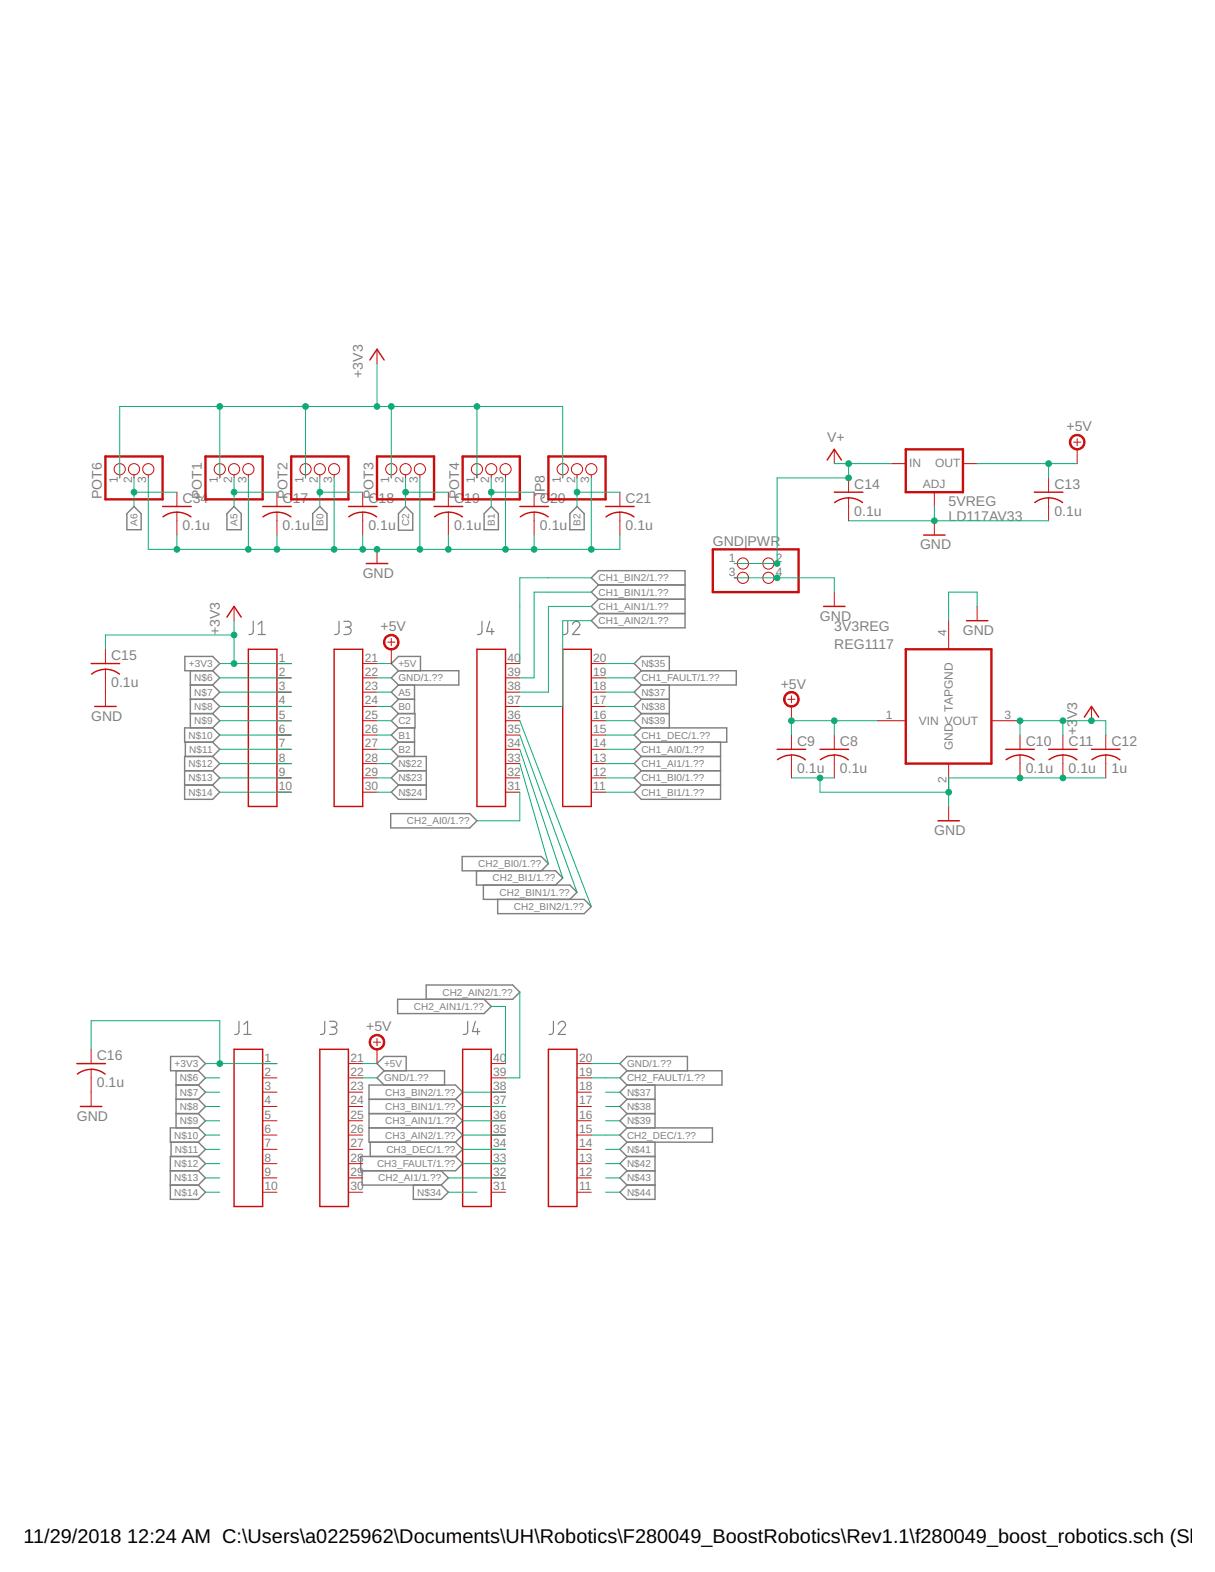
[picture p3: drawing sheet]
<svg xmlns="http://www.w3.org/2000/svg" width="216mm" height="279mm" viewBox="0 0 216 279" stroke-linecap="round" stroke-linejoin="round" font-family="sans-serif">
<g fill="none" stroke="#808080" stroke-width=".21">
<path d="M45 110.4v2l-.2 .3-.6 .1M45.9 112.8h1.3M45.9 111l.6-.6v2.4M60.2 110.4v2l-.2 .3-.5 .1M61.1 110.4h.8a.52 .52 0 0 1 .5 .5 .52 .52 0 0 1-.5 .6h-.5M61.7 111.5a.66 .66 0 0 1 .7 .6 .66 .66 0 0 1-.7 .7h-.6M85.6 110.4v2l-.2 .3-.5 .1M87 110.4l-.5 1.8h1.3M87.4 111.7v1.1M100.9 110.4v2l-.2 .3-.6 .1M101.7 111a.64 .64 0 0 1 .9-.6 .64 .64 0 0 1 .2 1.1l-1.1 1.3h1.3M42.5 181.5l-.1 2-.3 .3-.4 .1"/>
<path d="M43.3 183.9h1.3M43.3 182.1l.7-.6v2.4M57.7 181.5v2l-.2 .3-.6 .1M58.6 181.5h.8a.52 .52 0 0 1 .5 .5 .52 .52 0 0 1-.5 .6h-.6M59.2 182.6a.65 .65 0 0 1 .7 .6 .65 .65 0 0 1-.7 .7h-.6M83.1 181.5v2l-.2 .3-.6 .1M84.5 181.5l-.6 1.8h1.4M84.9 182.8v1.1M98.3 181.5v2l-.2 .3-.5 .1M99.2 182.1a.64 .64 0 0 1 .9-.6 .64 .64 0 0 1 .2 1.1l-1.1 1.3h1.3"/>
</g>
<g fill="none" stroke="#808080" stroke-width=".25">
<path d="M22.5 91.3l1.3-1.3 1.3 1.3v2.8h-2.6zM41.6 90l1.3 1.3v2.8h-2.6v-2.8zM55.6 91.3l1.2-1.3 1.3 1.3v2.8h-2.5zM72.1 90l1.2 1.3v2.9h-2.5v-2.9zM86 91.3l1.3-1.3 1.3 1.3v2.8h-2.6zM101.3 91.3l1.2-1.3 1.3 1.3v2.8h-2.5zM32.9 116.7h4.9l1.3 1.2-1.3 1.3h-4.9zM33.8 119.2v10.2M37.8 119.2l1.3 1.3-1.3 1.3M70.8 119.2l-1.3 1.3 1.3 1.3M70.8 119.2h10.7v2.6h-10.7M70.8 119.2l-1.3-1.3 1.3-1.2h3.9v2.5"/>
<path d="M106.3 104l-1.2-1.3 1.2-1.3h15.4v10.2h-15.4l-1.2-1.3 1.2-1.2M106.3 104l-1.2 1.2 1.2 1.3M106.3 104h15.4M106.3 106.5h15.4M106.3 106.5l-1.2 1.3 1.2 1.3M106.3 109.1h15.4M114 119.2h16.8v2.6h-16.8M114 119.2l-1.3-1.3 1.3-1.2h4.9v2.5M114 119.2l-1.3 1.3 1.3 1.3M32.8 137h5M32.8 139.5h5M32.9 131.9v2.6"/>
<path d="M33.8 121.8h4M33.8 124.3h4M33.8 126.8h4M37.8 129.4h-5v2.5h5M37.8 134.5h-5v7.6h5l1.3-1.3-1.3-1.3M37.8 121.8l1.3 1.2-1.3 1.3M37.8 124.3l1.3 1.3-1.3 1.2M37.8 126.8l1.3 1.3-1.3 1.3M37.8 129.4l1.3 1.2-1.3 1.3M37.8 131.9l1.3 1.3-1.3 1.3M37.8 134.5l1.3 1.2-1.3 1.3M37.8 137l1.3 1.3-1.3 1.2"/>
<path d="M70.8 124.3h2.9M70.8 126.8h2.9v2.6h-2.9M70.8 131.9h2.9M70.8 134.5h5v7.6h-5l-1.3-1.3 1.3-1.3M70.8 137h5M70.8 139.5h5M70.8 134.5l-1.3 1.2 1.3 1.3M70.8 137l-1.3 1.3 1.3 1.2M70.8 121.8l-1.3 1.2 1.3 1.3M70.8 124.3l-1.3 1.3 1.3 1.2M70.8 126.8l-1.3 1.3 1.3 1.3M70.8 129.4l-1.3 1.2 1.3 1.3"/>
<path d="M70.8 131.9l-1.3 1.3 1.3 1.3M73.7 121.8v5M73.7 129.4v5.1M114 124.3h4.9M114 126.8h4.9M114 129.4h15.1v2.5h-15.1M114 124.3l-1.3 1.3 1.3 1.2M114 134.5h14M114 137h14M114 129.4l-1.3 1.2 1.3 1.3M114 139.5h14M114 121.8l-1.3 1.2 1.3 1.3"/>
<path d="M114 126.8l-1.3 1.3 1.3 1.3M114 134.5l-1.3 1.2 1.3 1.3M114 131.9l-1.3 1.3 1.3 1.3M114 137l-1.3 1.3 1.3 1.2M118.9 121.8v7.6M128 131.9v10.2h-14l-1.3-1.3 1.3-1.3M69.4 144.6h14.1l1.3 1.3-1.3 1.3h-14.1zM84.7 154.8v2.5h16.6l1.2 1.3-1.2 1.3M85.9 157.3v2.6h17.9l1.3 1.2-1.3 1.3h-15.4v-2.5M96.2 154.8l1.3-1.3-1.3-1.3h-14.1v2.6h16.6l1.3 1.2-1.3 1.3M75.7 177.6v-2.5h15.4l1.3 1.2-1.3 1.3h-20.4v2.5h15.3l1.3-1.2-1.3-1.3M30.3 187.8h4.9l1.3 1.2-1.3 1.3h-4.9z"/>
<path d="M31.3 192.8h3.9M31.3 190.3v10.2M31.3 195.4h3.9M31.3 197.9h3.9M35.2 190.3l1.3 1.3-1.3 1.2M35.2 192.8l1.3 1.3-1.3 1.3M35.2 195.4l1.3 1.3-1.3 1.2M35.2 197.9l1.3 1.3-1.3 1.3M65.6 195.4h15.3M65.6 197.9h15.3M68.3 190.3l-1.3 1.3 1.3 1.2M68.3 190.3h10.7v2.5"/>
<path d="M68.3 190.3l-1.3-1.3 1.3-1.2h3.9v2.5M80.9 195.4l1.3-1.3-1.3-1.3h-15.3v10.2h15.3M80.9 195.4l1.3 1.3-1.3 1.2M80.9 197.9l1.3 1.3-1.3 1.3M111.4 190.3h16.9v2.5h-16.9M111.4 190.3l-1.2-1.3 1.2-1.2h10.8v2.5M111.4 195.4h5M111.4 197.9h5M111.4 190.3l-1.2 1.3 1.2 1.2M111.4 192.8l-1.2 1.3 1.2 1.3M111.4 195.4l-1.2 1.3 1.2 1.2M111.4 197.9l-1.2 1.3 1.2 1.3"/>
<path d="M116.4 192.8v7.7M30.3 208.1h4.9M30.3 210.6h4.9M30.4 203v2.5M35.2 200.5h-4.9v2.5h4.9M35.2 200.5l1.3 1.2-1.3 1.3M35.2 205.5h-4.9v7.7h4.9l1.3-1.3-1.3-1.3M35.2 203l1.3 1.3-1.3 1.2M35.2 205.5l1.3 1.3-1.3 1.3M35.2 208.1l1.3 1.3-1.3 1.2M64.1 205.5h16.8l1.3 1.3-1.3 1.3h-16.8zM64.3 208.1v2.5h14.1"/>
<path d="M65.6 200.5h15.3M65.8 203v2.5M73.4 210.6v2.6h5l1.3-1.3-1.3-1.3M78.4 208.1l1.3 1.3-1.3 1.2M80.9 200.5l1.3 1.2-1.3 1.3M80.9 203l1.3 1.3-1.3 1.2M111.4 200.5h15.2v2.5h-15.2M111.4 205.5h5M111.4 208.1h5M111.4 210.6h5M111.4 200.5l-1.2 1.2 1.2 1.3M111.4 203l-1.2 1.3 1.2 1.2"/>
<path d="M111.4 205.5l-1.2 1.3 1.2 1.3M111.4 208.1l-1.2 1.3 1.2 1.2M116.4 203v10.2h-5l-1.2-1.3 1.2-1.3"/>
</g>
<g fill="none" stroke="#c90d0c" stroke-width=".25">
<path d="M65.7 64l1.3-1.9 1.3 1.9M28.9 90h5.1M29 91.9a4.1 4.1 0 0 1 4.9 0M46.7 90h5.1M46.7 91.9a4 4 0 0 1 5 0M61.9 90h5.1M62 91.9a4 4 0 0 1 4.9 0M77.1 90h5.1M77.2 91.9a4 4 0 0 1 5 0M92.4 90h5.1M92.5 91.9a4 4 0 0 1 4.9 0M107.6 90h5.1"/>
<path d="M107.7 91.9a4 4 0 0 1 4.9 0M147 81.8l1.3-1.9 1.2 1.9M148.3 87.5h5M148.3 89.3a4 4 0 0 1 5 0M164.1 95.1h3.8M183.8 87.5h5.1M183.9 89.3a4 4 0 0 1 4.9 0M16.2 117.9h5.1M18.7 118.9a4.1 4.1 0 0 1 2.5 .9M18.7 119h-.5a4 4 0 0 0-1.9 .8M40.3 109.7l1.3-1.9 1.3 1.9M44.1 115.4h5.1v27.9h-5.1z"/>
<path d="M59.4 115.4h5.1v27.9h-5.1zM65.1 100.2h3.8M84.8 115.4h5v27.9h-5zM100 115.4h5.1v27.9h-5.1zM146.3 107.8h3.9M171.7 110.3h3.8M16.8 125.6h3.8M138.1 133.2h5.1M140.6 134.2a4 4 0 0 1 2.5 .8M140.6 134.2a3.9 3.9 0 0 0-2.4 .8M145.7 133.2h5.1M148.3 134.2a4 4 0 0 1 2.4 .8"/>
<path d="M148.3 134.2a3.9 3.9 0 0 0-2.5 .8M178.7 133.2h5.1M181.3 134.2h.5a4 4 0 0 1 1.9 .8M181.3 134.2a3.9 3.9 0 0 0-2.5 .8M186.3 133.2h5.1M188.9 134.2h.5a4 4 0 0 1 2 .8M188.9 134.2a3.9 3.9 0 0 0-2.5 .8M192.7 127.5l1.3-1.9 1.2 1.9M194 133.2h5M196.5 134.2h.5a4 4 0 0 1 2 .8M196.5 134.2a3.9 3.9 0 0 0-2.5 .8M166.7 145.9h3.8"/>
<path d="M13.7 189h5M13.7 190.9a4 4 0 0 1 5 0M14.3 196.7h3.8M41.6 186.5h5.1v27.9h-5.1zM56.8 186.5h5.1v27.9h-5.1zM82.2 186.5h5.1v27.9h-5.1zM97.5 186.5h5v27.9h-5z"/>
</g>
<g fill="none" stroke="#c90d0c" stroke-width=".18">
<path d="M67 62.1v2.5M148.3 79.9v2.5M190.8 78.6h1.2M191.4 78v1.2M191.4 79.9v2.5M21.3 84.4v.5M23.8 84.4v.5M26.4 84.4v.5M31.4 87.5v2.5M31.4 91v4.1M39.1 84.4v.5M41.6 84.4v.5"/>
<path d="M44.1 84.4v.5M49.2 87.5v2.5M49.2 91v4.1M54.3 84.4v.5M56.8 84.4v.5M59.4 84.4v.5M64.5 87.5v2.5M64.5 91v4.1M67 97.6v2.6M69.5 84.4v.5M72.1 84.4v.5M74.6 84.4v.5"/>
<path d="M79.7 87.5v2.5M79.7 91v4.1M84.8 84.4v.5M87.3 84.4v.5M89.8 84.4v.5M94.9 87.5v2.5M94.9 91v4.1M100 84.4v.5M102.5 84.4v.5M105.1 84.4v.5M110.2 87.5v2.5M110.2 91v4.1"/>
<path d="M150.8 84.9v2.6M150.8 88.5v4.1M158.4 82.4h2.6M166 87.5v2.5M166 92.6v2.5M171.1 82.4h2.5M186.3 84.9v2.6M186.3 88.5v4.1M18.7 115.4v2.5M18.7 119v6.6M41.6 107.8v2.5M49.2 117.9h2.6"/>
<path d="M64.5 117.9h2.5M68.9 114.1h1.3M69.5 113.5v1.3M69.5 115.4v2.5M89.8 117.9h2.6M105.1 117.9h2.5M130.5 100.2h.5M130.5 102.7h.5M137.5 100.2h.6M137.5 102.7h.6M148.3 105.2v2.6M168.6 110.3v5.1"/>
<path d="M173.6 107.8v2.5M49.2 120.5h2.6M49.2 123h2.6M49.2 125.6h2.6M49.2 128.1h2.6M49.2 130.6h2.6M49.2 133.2h2.6M49.2 135.7h2.6M49.2 138.3h2.6M64.5 120.5h2.5M64.5 123h2.5M64.5 125.6h2.5"/>
<path d="M64.5 128.1h2.5M64.5 130.6h2.5M64.5 133.2h2.5M64.5 135.7h2.5M64.5 138.3h2.5M89.8 120.5h2.6M89.8 123h2.6M89.8 125.6h2.6M89.8 128.1h2.6M89.8 130.6h2.6M89.8 133.2h2.6M89.8 135.7h2.6"/>
<path d="M89.8 138.3h2.6M105.1 120.5h2.5M105.1 123h2.5M105.1 125.6h2.5M105.1 128.1h2.5M105.1 130.6h2.5M105.1 133.2h2.5M105.1 135.7h2.5M105.1 138.3h2.5M140 124.3h1.3M140.6 123.7v1.2M140.6 125.6v2.5"/>
<path d="M140.6 130.6v2.6M140.6 134.2v4.1M148.3 130.6v2.6M148.3 134.2v4.1M155.9 128.1h5.1M168.6 135.7v5.1M176.2 128.1h5.1M181.3 130.6v2.6M181.3 134.2v4.1M188.9 130.6v2.6M188.9 134.2v4.1M194 125.6v2.5"/>
<path d="M196.5 130.6v2.6M196.5 134.2v4.1M49.2 140.8h2.6M64.5 140.8h2.5M89.8 140.8h2.6M105.1 140.8h2.5M168.6 143.3v2.6M16.2 186.5v2.5M16.2 190.1v6.6M46.7 189h2.5M46.7 191.6h2.5M46.7 194.1h2.5"/>
<path d="M46.7 196.7h2.5M46.7 199.2h2.5M61.9 189h2.6M61.9 191.6h2.6M61.9 194.1h2.6M61.9 196.7h2.6M61.9 199.2h2.6M66.4 185.2h1.2M67 184.6v1.3M67 186.5v2.5M87.3 189h2.5M87.3 191.6h2.5"/>
<path d="M87.3 194.1h2.5M87.3 196.7h2.5M87.3 199.2h2.5M102.5 189h2.6M102.5 191.6h2.6M102.5 194.1h2.6M102.5 196.7h2.6M102.5 199.2h2.6M46.7 201.7h2.5M46.7 204.3h2.5M46.7 206.8h2.5M46.7 209.4h2.5"/>
<path d="M46.7 211.9h2.5M61.9 201.7h2.6M61.9 204.3h2.6M61.9 206.8h2.6M61.9 209.4h2.6M61.9 211.9h2.6M87.3 201.7h2.5M87.3 204.3h2.5M87.3 206.8h2.5M87.3 209.4h2.5M87.3 211.9h2.5M102.5 201.7h2.6"/>
<path d="M102.5 204.3h2.6M102.5 206.8h2.6M102.5 209.4h2.6M102.5 211.9h2.6"/>
<circle cx="21.3" cy="83.4" r=".99"/>
<circle cx="23.8" cy="83.4" r=".99"/>
<circle cx="26.4" cy="83.4" r=".99"/>
<circle cx="39.1" cy="83.4" r=".99"/>
<circle cx="41.6" cy="83.4" r=".99"/>
<circle cx="44.1" cy="83.4" r=".99"/>
<circle cx="54.3" cy="83.4" r=".99"/>
<circle cx="56.8" cy="83.4" r=".99"/>
<circle cx="59.4" cy="83.4" r=".99"/>
<circle cx="69.5" cy="83.4" r=".99"/>
<circle cx="72.1" cy="83.4" r=".99"/>
<circle cx="74.6" cy="83.4" r=".99"/>
<circle cx="84.8" cy="83.4" r=".99"/>
<circle cx="87.3" cy="83.4" r=".99"/>
<circle cx="89.8" cy="83.4" r=".99"/>
<circle cx="100" cy="83.4" r=".99"/>
<circle cx="102.5" cy="83.4" r=".99"/>
<circle cx="105.1" cy="83.4" r=".99"/>
<circle cx="132" cy="102.7" r=".99"/>
<circle cx="132" cy="100.2" r=".99"/>
<circle cx="136.5" cy="102.7" r=".99"/>
<circle cx="136.5" cy="100.2" r=".99"/>
</g>
<path d="M161 79.9h10.1v7.6h-10.1zM18.7 81.1h10.2v7.7h-10.2zM36.5 81.1h10.2v7.7h-10.2zM51.8 81.1h10.1v7.7h-10.1zM67 81.1h10.1v7.7h-10.1zM82.2 81.1h10.2v7.7h-10.2zM97.5 81.1h10.1v7.7h-10.1zM126.7 97.6h15.2v7.6h-15.2zM161 115.4h15.2v20.3h-15.2z" fill="none" stroke="#c90d0c" stroke-width=".42"/>
<g fill="#c90d0c" stroke="#c90d0c" stroke-width=".18">
<path d="M190.4 77.6a1.4 1.4 0 0 1 2.2 .3 1.4 1.4 0 0 1-.8 2.1 1.4 1.4 0 0 1-1.8-1.4h.3a1.15 1.15 0 0 1 1.6-1.1 1.15 1.15 0 0 1 .3 1.9 1.15 1.15 0 0 1-1.9-.5v-.3h-.3l.1-.4z" fill-rule="evenodd"/>
<path d="M139.6 123.3a1.39 1.39 0 0 1 2.2 .3 1.39 1.39 0 0 1-.8 2 1.39 1.39 0 0 1-1.8-1.3h.3a1.14 1.14 0 0 1 1.6-1.1 1.14 1.14 0 0 1 .3 1.9 1.14 1.14 0 0 1-1.9-.5v-.3h-.3l.2-.7z" fill-rule="evenodd"/>
<path d="M68.5 113.2a1.4 1.4 0 0 1 2.2 .2 1.4 1.4 0 0 1-.8 2.1 1.4 1.4 0 0 1-1.8-1.4h.3a1.14 1.14 0 0 1 1.7-.9 1.14 1.14 0 0 1 .1 1.9 1.14 1.14 0 0 1-1.8-.7v-.3h-.3z" fill-rule="evenodd"/>
<path d="M66 184.3a1.4 1.4 0 0 1 2.2 .2 1.4 1.4 0 0 1-.8 2.1 1.4 1.4 0 0 1-1.8-1.4h.2a1.14 1.14 0 0 1 1.7-.9 1.14 1.14 0 0 1 .2 1.9 1.14 1.14 0 0 1-1.8-.7l-.1-.3h-.2l.2-.6z" fill-rule="evenodd"/>
</g>
<g fill="none" stroke="#0dab76" stroke-width=".18">
<path d="M39.1 72.2v12.7M54.3 72.2v12.7M67 64.6v7.6M69.5 72.2v12.7M84.8 72.2v12.7M21.3 84.9v-12.7h78.7v12.7M23.8 87.5h7.6M23.8 84.9v5.1M26.4 84.9v12.7h83.8v-2.5M31.4 95.1v2.5M41.6 84.9v5.1M41.6 87.5h7.6"/>
<path d="M44.1 84.9v12.7M49.2 95.1v2.5M56.8 87.5h7.7M56.8 84.9v5.1M59.4 84.9v12.7M64.5 95.1v2.5M72.1 87.5h7.6M72.1 84.9v5.1M74.6 84.9v12.7M79.7 95.1v2.5M87.3 87.5h7.6M87.3 84.9v5.1"/>
<path d="M89.8 84.9v12.7M94.9 95.1v2.5M102.5 87.5h7.7M102.5 84.9v5.1M105.1 84.9v12.7M148.3 82.4h10.1M150.8 82.4v2.5h-12.7v15.3h-7.6M150.8 92.6h35.5M166 90v2.6M173.6 82.4h17.8M186.3 82.4v2.5M39.1 117.9h12.7"/>
<path d="M41.6 110.3v7.6M41.6 112.9h-22.9v2.5M67 117.9h2.5M105.1 105.2h-10.2v15.3h-2.5M105.1 102.7h-12.7v15.2M105.1 110.3h-5.1v15.3h-7.6M105.1 107.8h-7.6v15.2h-5.1M107.6 117.9h5.1M130.5 102.7h17.8v2.5M173.6 107.8v-2.6h-5v5.1M39.1 138.3h12.7M39.1 120.5h12.7"/>
<path d="M39.1 128.1h12.7M39.1 123h12.7M39.1 125.6h12.7M39.1 130.6h12.7M39.1 133.2h12.7M39.1 135.7h12.7M67 138.3h2.5M67 120.5h2.5M67 128.1h2.5M67 123h2.5M67 125.6h2.5M67 130.6h2.5"/>
<path d="M67 133.2h2.5M67 135.7h2.5M92.4 128.1l12.7 33M92.4 130.6l10.1 28M92.4 133.2l7.6 22.8M92.4 135.7l5.1 17.8M107.6 138.3h5.1M107.6 120.5h5.1M107.6 128.1h5.1M107.6 123h5.1M107.6 125.6h5.1M107.6 130.6h5.1"/>
<path d="M107.6 133.2h5.1M107.6 135.7h5.1M140.6 138.3h7.7M145.7 138.3v2.5h22.9M148.3 128.1v2.5M155.9 128.1h-15.3v2.5M181.3 130.6v-2.5h15.2v2.5M188.9 128.1v2.5M196.5 138.3h-27.9v5M39.1 140.8h12.7M67 140.8h2.5M92.4 140.8v5.1h-7.6"/>
<path d="M107.6 140.8h5.1M87.3 178.9h2.5v10.1M92.4 176.3v15.3h-2.6M16.2 186.5v-5.1h22.9v7.6M36.5 191.6h2.6M36.5 189h12.7M36.5 194.1h2.6M36.5 196.7h2.6M36.5 199.2h2.6M64.5 191.6h2.5M64.5 189h2.5M82.2 194.1h7.6"/>
<path d="M82.2 196.7h7.6M82.2 199.2h7.6M105.1 191.6h5.1M105.1 189h5.1M107.6 194.1h2.6M107.6 196.7h2.6M107.6 199.2h2.6M36.5 201.7h2.6M36.5 204.3h2.6M36.5 206.8h2.6M36.5 209.4h2.6M36.5 211.9h2.6"/>
<path d="M79.7 209.4h10.1M79.7 211.9h5.1M82.2 201.7h7.6M82.2 204.3h7.6M82.2 206.8h7.6M105.1 201.7h5.1M107.6 204.3h2.6M107.6 206.8h2.6M107.6 209.4h2.6M107.6 211.9h2.6"/>
</g>
<g fill="#0dab76" stroke="#0dab76" stroke-width=".18">
<circle cx="150.8" cy="82.4" r=".51"/>
<circle cx="138.1" cy="100.2" r=".51"/>
<circle cx="150.8" cy="84.9" r=".51"/>
<circle cx="166" cy="92.6" r=".51"/>
<circle cx="145.7" cy="138.3" r=".51"/>
<circle cx="168.6" cy="140.8" r=".51"/>
<circle cx="181.3" cy="138.3" r=".51"/>
<circle cx="188.9" cy="138.3" r=".51"/>
<circle cx="67" cy="97.6" r=".51"/>
<circle cx="89.8" cy="97.6" r=".51"/>
<circle cx="74.6" cy="97.6" r=".51"/>
<circle cx="59.4" cy="97.6" r=".51"/>
<circle cx="49.2" cy="97.6" r=".51"/>
<circle cx="64.5" cy="97.6" r=".51"/>
<circle cx="79.7" cy="97.6" r=".51"/>
<circle cx="94.9" cy="97.6" r=".51"/>
<circle cx="105.1" cy="97.6" r=".51"/>
<circle cx="44.1" cy="97.6" r=".51"/>
<circle cx="31.4" cy="97.6" r=".51"/>
<circle cx="138.1" cy="102.7" r=".51"/>
<circle cx="186.3" cy="82.4" r=".51"/>
<circle cx="148.3" cy="128.1" r=".51"/>
<circle cx="140.6" cy="128.1" r=".51"/>
<circle cx="181.3" cy="128.1" r=".51"/>
<circle cx="188.9" cy="128.1" r=".51"/>
<circle cx="194" cy="128.1" r=".51"/>
<circle cx="41.6" cy="117.9" r=".51"/>
<circle cx="41.6" cy="112.9" r=".51"/>
<circle cx="39.1" cy="189" r=".51"/>
<circle cx="67" cy="72.2" r=".51"/>
<circle cx="84.8" cy="72.2" r=".51"/>
<circle cx="69.5" cy="72.2" r=".51"/>
<circle cx="54.3" cy="72.2" r=".51"/>
<circle cx="39.1" cy="72.2" r=".51"/>
<circle cx="41.6" cy="87.5" r=".51"/>
<circle cx="56.8" cy="87.5" r=".51"/>
<circle cx="72.1" cy="87.5" r=".51"/>
<circle cx="87.3" cy="87.5" r=".51"/>
<circle cx="102.5" cy="87.5" r=".51"/>
<circle cx="23.8" cy="87.5" r=".51"/>
</g>
<g font-size="3.5">
<text x="4.2" y="274.2">11/29/2018</text>
<text x="22.6" y="274.2">12:24 AM C:\Users\a0225962\Documents\UH\Robotics\F280049_BoostRobotics\Rev1.1\f280049_boost_robotics.sch (Shee</text>
</g>
<g font-size="2.5" fill="#808080">
<text x="64.4" y="67.2" transform="rotate(-90 64.4 67.2)">+3V3</text>
<text x="189.5" y="76.7">+5V</text>
<text x="147" y="78.6">V+</text>
<text x="18.1" y="88.7" transform="rotate(-90 18.1 88.7)">POT6</text>
<text x="32.4" y="89.4">C34</text>
<text x="35.9" y="88.7" transform="rotate(-90 35.9 88.7)">POT1</text>
<text x="50.2" y="89.4">C17</text>
<text x="51.1" y="88.7" transform="rotate(-90 51.1 88.7)">POT2</text>
<text x="65.5" y="89.4">C18</text>
<text x="66.3" y="88.7" transform="rotate(-90 66.3 88.7)">POT3</text>
<text x="80.7" y="89.4">C19</text>
<text x="81.6" y="88.7" transform="rotate(-90 81.6 88.7)">POT4</text>
<text x="95.9" y="89.4">C20</text>
<text x="96.8" y="88.7" transform="rotate(-90 96.8 88.7)">JP8</text>
<text x="111.2" y="89.4">C21</text>
<text x="151.8" y="86.8">C14</text>
<text x="187.4" y="86.8">C13</text>
<text x="32.4" y="94.2">0.1u</text>
<text x="50.2" y="94.2">0.1u</text>
<text x="65.5" y="94.2">0.1u</text>
<text x="80.7" y="94.2">0.1u</text>
<text x="95.9" y="94.2">0.1u</text>
<text x="111.2" y="94.2">0.1u</text>
<text x="151.8" y="91.7">0.1u</text>
<text x="168.6" y="92.6">LD117AV33</text>
<text x="168.6" y="90">5VREG</text>
<text x="187.4" y="91.7">0.1u</text>
<text x="126.7" y="97">GND|PWR</text>
<text x="163.5" y="97.6">GND</text>
<text x="64.4" y="102.7">GND</text>
<text x="39.1" y="112.9" transform="rotate(-90 39.1 112.9)">+3V3</text>
<text x="67.6" y="112.2">+5V</text>
<text x="145.7" y="110.3">GND</text>
<text x="148.2" y="112.2">3V3REG</text>
<text x="171.1" y="112.9">GND</text>
<text x="19.8" y="117.3">C15</text>
<text x="148.2" y="115.4">REG1117</text>
<text x="19.8" y="122.1">0.1u</text>
<text x="138.7" y="122.4">+5V</text>
<text x="16.2" y="128.1">GND</text>
<text x="191.4" y="130.6" transform="rotate(-90 191.4 130.6)">+3</text>
<text x="191.4" y="127.8" transform="rotate(-90 191.4 127.8)">V3</text>
<text x="141.6" y="137.4">0.1u</text>
<text x="141.6" y="132.5">C9</text>
<text x="149.3" y="137.4">0.1u</text>
<text x="149.3" y="132.5">C8</text>
<text x="182.3" y="137.4">0.1u</text>
<text x="182.3" y="132.5">C10</text>
<text x="189.9" y="137.4">0.1u</text>
<text x="189.9" y="132.5">C11</text>
<text x="197.5" y="137.4">1u</text>
<text x="197.5" y="132.5">C12</text>
<text x="166" y="148.4">GND</text>
<text x="65.1" y="183.3">+5V</text>
<text x="17.2" y="188.4">C16</text>
<text x="17.2" y="193.2">0.1u</text>
<text x="13.7" y="199.2">GND</text>
</g>
<g font-size="2.1" fill="#808080">
<text x="161.6" y="83">IN</text>
<text x="166.1" y="83">OUT</text>
<text x="20.9" y="85.9" transform="rotate(-90 20.9 85.9)">1</text>
<text x="23.5" y="85.9" transform="rotate(-90 23.5 85.9)">2</text>
<text x="26" y="85.9" transform="rotate(-90 26 85.9)">3</text>
<text x="38.7" y="85.9" transform="rotate(-90 38.7 85.9)">1</text>
<text x="41.2" y="85.9" transform="rotate(-90 41.2 85.9)">2</text>
<text x="43.8" y="85.9" transform="rotate(-90 43.8 85.9)">3</text>
<text x="53.9" y="85.9" transform="rotate(-90 53.9 85.9)">1</text>
<text x="56.5" y="85.9" transform="rotate(-90 56.5 85.9)">2</text>
<text x="59" y="85.9" transform="rotate(-90 59 85.9)">3</text>
<text x="69.2" y="85.9" transform="rotate(-90 69.2 85.9)">1</text>
<text x="71.7" y="85.9" transform="rotate(-90 71.7 85.9)">2</text>
<text x="74.2" y="85.9" transform="rotate(-90 74.2 85.9)">3</text>
<text x="84.4" y="85.9" transform="rotate(-90 84.4 85.9)">1</text>
<text x="86.9" y="85.9" transform="rotate(-90 86.9 85.9)">2</text>
<text x="89.5" y="85.9" transform="rotate(-90 89.5 85.9)">3</text>
<text x="99.6" y="85.9" transform="rotate(-90 99.6 85.9)">1</text>
<text x="102.2" y="85.9" transform="rotate(-90 102.2 85.9)">2</text>
<text x="104.7" y="85.9" transform="rotate(-90 104.7 85.9)">3</text>
<text x="164" y="86.7">ADJ</text>
<text x="129.5" y="99.8">1</text>
<text x="137.9" y="99.8">2</text>
<text x="129.5" y="102.4">3</text>
<text x="137.9" y="102.4">4</text>
<text x="168.2" y="113.1" transform="rotate(-90 168.2 113.1)">4</text>
<text x="49.6" y="117.6">1</text>
<text x="64.8" y="117.6">21</text>
<text x="90.2" y="117.6">40</text>
<text x="105.4" y="117.6">20</text>
<text x="49.6" y="120.1">2</text>
<text x="49.6" y="122.7">3</text>
<text x="49.6" y="125.2">4</text>
<text x="64.8" y="120.1">22</text>
<text x="64.8" y="122.7">23</text>
<text x="64.8" y="125.2">24</text>
<text x="90.2" y="120.1">39</text>
<text x="90.2" y="122.7">38</text>
<text x="90.2" y="125.2">37</text>
<text x="105.4" y="120.1">19</text>
<text x="105.4" y="122.7">18</text>
<text x="105.4" y="125.2">17</text>
<text x="49.6" y="127.7">5</text>
<text x="49.6" y="130.3">6</text>
<text x="64.8" y="127.7">25</text>
<text x="64.8" y="130.3">26</text>
<text x="90.2" y="127.7">36</text>
<text x="90.2" y="130.3">35</text>
<text x="105.4" y="127.7">16</text>
<text x="105.4" y="130.3">15</text>
<text x="157.4" y="127.7">1</text>
<text x="163.3" y="128.9">VIN VOUT</text>
<text x="169.3" y="126.5" transform="rotate(-90 169.3 126.5)">TAPGND</text>
<text x="178.5" y="127.7">3</text>
<text x="49.6" y="132.8">7</text>
<text x="49.6" y="135.4">8</text>
<text x="49.6" y="137.9">9</text>
<text x="64.8" y="132.8">27</text>
<text x="64.8" y="135.4">28</text>
<text x="64.8" y="137.9">29</text>
<text x="90.2" y="132.8">34</text>
<text x="90.2" y="135.4">33</text>
<text x="90.2" y="137.9">32</text>
<text x="105.4" y="132.8">14</text>
<text x="105.4" y="135.4">13</text>
<text x="105.4" y="137.9">12</text>
<text x="169.3" y="133.4" transform="rotate(-90 169.3 133.4)">GND</text>
<text x="49.6" y="140.4">10</text>
<text x="64.8" y="140.4">30</text>
<text x="90.2" y="140.4">31</text>
<text x="105.4" y="140.4">11</text>
<text x="168.2" y="139.2" transform="rotate(-90 168.2 139.2)">2</text>
<text x="47" y="188.7">1</text>
<text x="47" y="191.2">2</text>
<text x="62.3" y="188.7">21</text>
<text x="62.3" y="191.2">22</text>
<text x="87.7" y="188.7">40</text>
<text x="87.7" y="191.2">39</text>
<text x="102.9" y="188.7">20</text>
<text x="102.9" y="191.2">19</text>
<text x="47" y="193.8">3</text>
<text x="47" y="196.3">4</text>
<text x="62.3" y="193.8">23</text>
<text x="62.3" y="196.3">24</text>
<text x="87.7" y="193.8">38</text>
<text x="87.7" y="196.3">37</text>
<text x="102.9" y="193.8">18</text>
<text x="102.9" y="196.3">17</text>
<text x="47" y="198.8">5</text>
<text x="47" y="201.4">6</text>
<text x="47" y="203.9">7</text>
<text x="62.3" y="198.8">25</text>
<text x="62.3" y="201.4">26</text>
<text x="62.3" y="203.9">27</text>
<text x="87.7" y="198.8">36</text>
<text x="87.7" y="201.4">35</text>
<text x="87.7" y="203.9">34</text>
<text x="102.9" y="198.8">16</text>
<text x="102.9" y="201.4">15</text>
<text x="102.9" y="203.9">14</text>
<text x="47" y="206.5">8</text>
<text x="47" y="209">9</text>
<text x="62.3" y="206.5">28</text>
<text x="62.3" y="209">29</text>
<text x="87.7" y="206.5">33</text>
<text x="87.7" y="209">32</text>
<text x="102.9" y="206.5">13</text>
<text x="102.9" y="209">12</text>
<text x="47" y="211.5">10</text>
<text x="62.3" y="211.5">30</text>
<text x="87.7" y="211.5">31</text>
<text x="102.9" y="211.5">11</text>
</g>
<g font-size="1.8" fill="#808080">
<text x="24.4" y="93.5" transform="rotate(-90 24.4 93.5)">A6</text>
<text x="42.2" y="93.5" transform="rotate(-90 42.2 93.5)">A5</text>
<text x="57.5" y="93.5" transform="rotate(-90 57.5 93.5)">B0</text>
<text x="72.7" y="93.6" transform="rotate(-90 72.7 93.6)">C2</text>
<text x="87.9" y="93.5" transform="rotate(-90 87.9 93.5)">B1</text>
<text x="103.2" y="93.5" transform="rotate(-90 103.2 93.5)">B2</text>
<text x="106.3" y="103.3">CH1_BIN2/1.??</text>
<text x="106.3" y="105.9">CH1_BIN1/1.??</text>
<text x="106.3" y="108.4">CH1_AIN1/1.??</text>
<text x="106.3" y="111">CH1_AIN2/1.??</text>
<text x="33.6" y="118.6">+3V3</text>
<text x="70.8" y="118.6">+5V</text>
<text x="114" y="118.6">N$35</text>
<text x="34.5" y="121.1">N$6</text>
<text x="34.5" y="123.7">N$7</text>
<text x="70.8" y="121.1">GND/1.??</text>
<text x="70.8" y="123.7">A5</text>
<text x="114" y="123.7">N$37</text>
<text x="114" y="121.1">CH1_FAULT/1.??</text>
<text x="33.5" y="131.3">N$10</text>
<text x="34.5" y="126.2">N$8</text>
<text x="34.5" y="128.7">N$9</text>
<text x="70.8" y="126.2">B0</text>
<text x="70.8" y="128.7">C2</text>
<text x="70.8" y="131.3">B1</text>
<text x="114" y="126.2">N$38</text>
<text x="114" y="128.7">N$39</text>
<text x="114" y="131.3">CH1_DEC/1.??</text>
<text x="33.5" y="136.4">N$12</text>
<text x="33.6" y="133.8">N$11</text>
<text x="70.8" y="136.4">N$22</text>
<text x="70.8" y="133.8">B2</text>
<text x="114" y="136.4">CH1_AI1/1.??</text>
<text x="114" y="133.8">CH1_AI0/1.??</text>
<text x="33.5" y="138.9">N$13</text>
<text x="33.5" y="141.4">N$14</text>
<text x="70.8" y="138.9">N$23</text>
<text x="70.8" y="141.4">N$24</text>
<text x="114" y="138.9">CH1_BI0/1.??</text>
<text x="114" y="141.4">CH1_BI1/1.??</text>
<text x="72.3" y="146.5">CH2_AI0/1.??</text>
<text x="85" y="154.1">CH2_BI0/1.??</text>
<text x="87.5" y="156.7">CH2_BI1/1.??</text>
<text x="88.8" y="159.2">CH2_BIN1/1.??</text>
<text x="91.3" y="161.7">CH2_BIN2/1.??</text>
<text x="73.5" y="179.5">CH2_AIN1/1.??</text>
<text x="78.6" y="177">CH2_AIN2/1.??</text>
<text x="31" y="189.7">+3V3</text>
<text x="68.3" y="189.7">+5V</text>
<text x="111.4" y="189.7">GND/1.??</text>
<text x="32" y="192.2">N$6</text>
<text x="32" y="194.8">N$7</text>
<text x="32" y="197.3">N$8</text>
<text x="68.3" y="192.2">GND/1.??</text>
<text x="68.5" y="194.8">CH3_BIN2/1.??</text>
<text x="68.5" y="197.3">CH3_BIN1/1.??</text>
<text x="111.4" y="192.2">CH2_FAULT/1.??</text>
<text x="111.4" y="194.8">N$37</text>
<text x="111.4" y="197.3">N$38</text>
<text x="31" y="202.4">N$10</text>
<text x="32" y="199.8">N$9</text>
<text x="68.5" y="199.8">CH3_AIN1/1.??</text>
<text x="68.5" y="202.4">CH3_AIN2/1.??</text>
<text x="111.4" y="199.8">N$39</text>
<text x="111.4" y="202.4">CH2_DEC/1.??</text>
<text x="31" y="207.5">N$12</text>
<text x="31" y="210">N$13</text>
<text x="31.1" y="204.9">N$11</text>
<text x="67" y="207.5">CH3_FAULT/1.??</text>
<text x="67.2" y="210">CH2_AI1/1.??</text>
<text x="68.7" y="204.9">CH3_DEC/1.??</text>
<text x="111.4" y="204.9">N$41</text>
<text x="111.4" y="207.5">N$42</text>
<text x="111.4" y="210">N$43</text>
<text x="31" y="212.5">N$14</text>
<text x="74.1" y="212.5">N$34</text>
<text x="111.4" y="212.5">N$44</text>
</g>
</svg>
